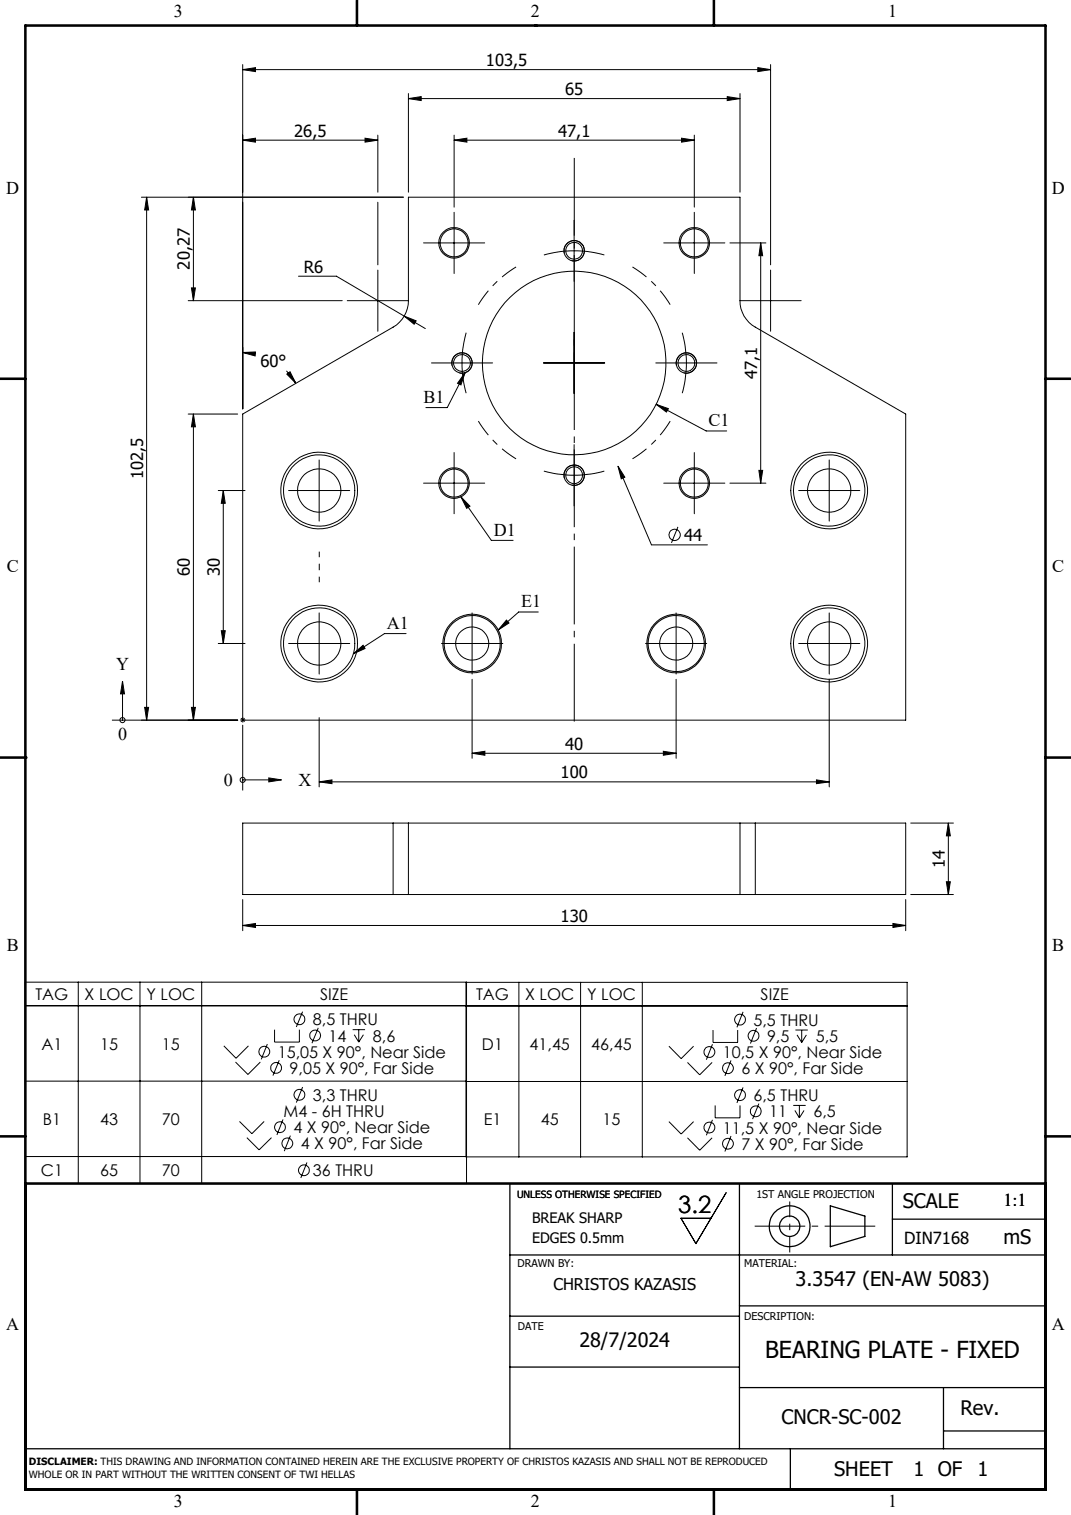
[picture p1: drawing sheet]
<svg xmlns="http://www.w3.org/2000/svg" width="210mm" height="297mm" viewBox="0 0 210 297" stroke-linecap="round" stroke-linejoin="round" font-family="sans-serif">
<g fill="none" stroke="#000" stroke-width=".2">
<path d="M47.6 13.6l2.5-.3v.7zM47.6 12.7v67.4M47.6 13.6h103.5M80.1 19.3l2.5-.4v.8zM80.1 18.3v19.4M80.1 19.3h65M142.6 18.9l2.5 .4-2.5 .4zM145.1 18.3v19.4M148.6 13.3l2.5 .3-2.5 .4zM151.1 12.7v39.2M27.7 38.7h51.4M28.8 38.7v102.5"/>
<path d="M28.8 38.7l.3 2.5h-.7zM37.9 38.7l.4 2.5h-.8zM37.9 38.7v20.2M47.6 27.5l2.5-.4v.8zM47.6 27.5h26.5M71.6 27.1l2.5 .4-2.5 .4zM74.1 26.5v11.2M74.1 39.6v12.3M89 27.5l2.5-.4v.8zM89 26.5v14.1M89 27.5h47.1M133.6 27.1l2.5 .4-2.5 .4z"/>
<path d="M136.1 26.5v14.1M36.9 58.9h30.2M37.5 56.4h.8l-.4 2.5zM58.5 54.1h7.5l17.4 10.3M68.1 58.9h12M74.1 52.9v12M80.1 58.9a6 6 0 0 1-3 5.2l-29.5 17.1v60h130v-60l-29.5-17.1a5.8 5.8 0 0 1-3-5.2M80.1 58.9v-20.2h65v20.2M83 47.6h12M89 41.6v12M106.6 50a22.1 22.1 0 0 1 11.9 0M110.7 49.7a1.98 1.98 0 0 1 1.7-2.5 1.98 1.98 0 0 1 2.2 2.1 1.98 1.98 0 0 1-2.5 1.8"/>
<path d="M112.6 43.2v12M130.1 47.6h12M136.1 41.6v12M143.1 47.6h7.1M145.1 58.9h12M149.2 47.6v47.1M149.2 47.6l.3 2.5h-.7zM151.1 52.9v12M47.6 69.1l2.5-.1-.1 .8zM47.6 69.1l2.4 .3M56.2 72.7l.7 .9 1.1 1.5M56.2 73.3l.7-.4 1.1 2.2z"/>
<path d="M79.3 62l2.3 .9-.4 .7zM84.6 71.2h12M88.7 71.7a2 2 0 0 1 1.7-2.5 2 2 0 0 1 2.2 2.1 2 2 0 0 1-2.5 1.8M91.2 73.1l-.8 2.4-.7-.4zM91.2 73.1l-3.5 6.8h-4.2M91.4 65.2a22.1 22.1 0 0 0 0 11.9M106.6 71.2h12M112.6 65.2v11.9M128.6 71.2h12M128.7 79.3l2.4 .8-.4 .7zM128.7 79.3l9.8 5.2h4M132.6 71.7a2 2 0 0 1 1.8-2.5 2 2 0 0 1 2.2 2.1 2 2 0 0 1-2.5 1.8"/>
<path d="M133.8 65.2a22.1 22.1 0 0 1 0 11.9M36.9 81.2h9.7M37.9 81.2l.4 2.5h-.8zM37.9 81.2v60M42.8 96.2h5.2M43.8 96.2v29.9M43.8 96.2l.4 2.5h-.8zM56.6 96.2h12M62.6 90.2v12M83 94.7h12M89 88.7v12M90.4 97.4l1.7 1.8-.6 .5z"/>
<path d="M90.4 97.4l5.9 8.5h4.3M106.6 92.4a22.1 22.1 0 0 0 11.9 0M110.7 93.7a1.99 1.99 0 0 1 1.7-2.5 1.99 1.99 0 0 1 2.2 2.2 1.99 1.99 0 0 1-2.5 1.7M112.6 87.2v12M121.2 91.4l1.3 2.2-.7 .3zM121.2 91.4l6.5 15.4h11M130.1 94.7h12M136.1 88.7v12M143.1 94.7h7.1M148.8 92.2h.7l-.3 2.5zM156.6 96.2h12M162.6 90.2v12"/>
<path d="M105.6 120h-3.9l-4 3.5M132.9 103.3l-1.2 3.1M24 133.5l.4 2.5h-.8zM24 136v5.2M28.4 138.7h.7l-.3 2.5zM37.5 138.7h.8l-.4 2.5zM42.8 126.1h5.2M43.4 123.6h.8l-.4 2.5zM56.6 126.1h12M62.6 120.2v11.9M69.3 128.2l1.9-1.7 .4 .6zM79.6 124.2h-4.2l-6.1 4"/>
<path d="M86.6 126.1h12M92.6 120.2v11.9M92.6 133.2v15.5M99.3 121.6l.5 .5-2.1 1.4zM126.6 126.1h12M132.6 120.2v11.9M132.6 133.2v15.5M156.6 126.1h12M162.6 120.2v11.9M162.6 133.2v21.1M22 141.2h24.6M47.6 142.2v12.7"/>
<path d="M47.6 152.9h5.1M52.7 152.5l2.5 .4-2.5 .4zM62.6 153.3l2.5-.4v.7zM62.6 140.7v13.6M62.6 153.3h100M92.6 147.7l2.5-.4v.8zM92.6 147.7h40M130.1 147.3l2.5 .4-2.5 .4zM160.1 152.9l2.5 .4-2.5 .3zM47.6 176.4v6.1M77.1 175.4h3M77.1 161.4h3"/>
<path d="M77.1 161.4h-29.5v14h29.5M77.1 161.4v14M80.1 161.4v14M80.1 161.4h65M80.1 175.4h65M145.1 175.4h3M145.1 161.4h3M145.1 161.4v14M148.1 161.4h29.5v14h-29.5M148.1 161.4v14M177.6 176.4v6.1M178.6 161.4h8.3"/>
<path d="M178.6 175.4h8.3M185.6 172.9h.7l-.4 2.5zM185.9 161.4l.4 2.5h-.7zM185.9 161.4v14M5 192.5h86.5v39.5h-86.5zM5 197.2h86.5M15.3 192.5v39.5M27.4 192.5v39.5M39.5 192.5v39.5M47.6 181.4l2.5-.4v.8zM47.6 181.4h130M59.3 198.3l-1.2 3"/>
<path d="M91.4 192.6h86.5v34.2h-86.5zM91.4 197.2h86.5M101.7 192.6v34.2M113.8 192.6v34.2M125.9 192.6v34.2M145.7 198.4l-1.2 3M175.1 181l2.5 .4-2.5 .4zM5 211.9h86.5M43.9 205l2.4 2.5 2.4-2.5M46.2 208.2l2.4 2.4 2.4-2.4M47 219.8l2.4 2.4 2.4-2.4M52.4 204.7l-1.2 3"/>
<path d="M53.8 201.9v2.4h4.9v-2.4M54.8 207.9l-1.3 3M55.5 219.5l-1.2 3M59.3 213.1l-1.2 3M62.4 201.5l-1.2 3M69.1 201.9h2.5M69.5 202.8l.8 1.5M70.3 201.9v2.4M71.3 202.8l-1 1.5M91.4 212h86.5M131.2 205.1l2.4 2.4 2.4-2.4M131.2 219.9l2.4 2.4 2.4-2.4"/>
<path d="M134.8 208.3l2.4 2.4 2.4-2.4M139.7 204.7l-1.2 3M139.7 219.5l-1.2 3.1M139.8 201.9v2.5h4.8v-2.5M140.2 216.7v2.4h4.9v-2.4M143.3 207.9l-1.2 3M145.7 213.2l-1.2 3M148.3 201.5l-1.2 3.1M148.8 216.4l-1.2 3M155.5 216.7h2.5M155.9 217.7l.8 1.4M156 201.9h2.4"/>
<path d="M156.3 202.9l.9 1.5M156.7 216.7v2.4M157.2 201.9v2.5M157.7 217.7l-1 1.4M158.1 202.9l-.9 1.5M5 226.7h86.5M48.4 223l2.4 2.4 2.4-2.4M56.9 222.6l-1.2 3.1M60.2 227.9l-1.2 3M134.8 223.1l2.4 2.4 2.4-2.4M142.4 233.8l-5.9 10-3-5h5.9M143.3 222.7l-1.2 3"/>
<circle cx="89" cy="47.6" r="2.99"/>
<circle cx="89" cy="47.6" r="2.75"/>
<circle cx="112.6" cy="49.2" r="1.65"/>
<circle cx="112.6" cy="49.2" r="1.99"/>
<circle cx="136.1" cy="47.6" r="2.99"/>
<circle cx="136.1" cy="47.6" r="2.75"/>
<circle cx="90.6" cy="71.2" r="1.99"/>
<circle cx="90.6" cy="71.1" r="1.65"/>
<circle cx="112.6" cy="71.2" r="18"/>
<circle cx="134.6" cy="71.2" r="2.01"/>
<circle cx="134.6" cy="71.1" r="1.65"/>
<circle cx="62.6" cy="96.2" r="7.5"/>
<circle cx="62.6" cy="96.2" r="7"/>
<circle cx="62.6" cy="96.2" r="4.3"/>
<circle cx="89" cy="94.7" r="2.75"/>
<circle cx="89" cy="94.7" r="3"/>
<circle cx="112.6" cy="93.2" r="2.01"/>
<circle cx="112.6" cy="93.2" r="1.65"/>
<circle cx="136.1" cy="94.7" r="2.75"/>
<circle cx="136.1" cy="94.7" r="3"/>
<circle cx="162.6" cy="96.2" r="7.5"/>
<circle cx="162.6" cy="96.2" r="7"/>
<circle cx="162.6" cy="96.2" r="4.3"/>
<circle cx="132.3" cy="104.9" r="1.1"/>
<circle cx="62.6" cy="126.1" r="7"/>
<circle cx="62.6" cy="126.2" r="7.5"/>
<circle cx="62.6" cy="126.2" r="4.3"/>
<circle cx="92.6" cy="126.2" r="5.7"/>
<circle cx="92.6" cy="126.2" r="5.5"/>
<circle cx="92.6" cy="126.2" r="3.3"/>
<circle cx="132.6" cy="126.2" r="3.2"/>
<circle cx="132.6" cy="126.1" r="5.7"/>
<circle cx="132.6" cy="126.2" r="5.5"/>
<circle cx="162.6" cy="126.2" r="7.5"/>
<circle cx="162.6" cy="126.2" r="7"/>
<circle cx="162.6" cy="126.2" r="4.3"/>
<circle cx="24" cy="141.2" r=".5"/>
<circle cx="47.6" cy="152.9" r=".5"/>
<circle cx="58.7" cy="199.8" r="1.06"/>
<circle cx="145.1" cy="199.9" r="1.06"/>
<circle cx="51.8" cy="206.2" r="1.06"/>
<circle cx="54.2" cy="209.3" r="1.06"/>
<circle cx="58.7" cy="214.6" r="1.06"/>
<circle cx="61.8" cy="203" r="1.06"/>
<circle cx="139.1" cy="206.2" r="1.06"/>
<circle cx="142.7" cy="209.4" r="1.06"/>
<circle cx="145.1" cy="214.7" r="1.06"/>
<circle cx="147.7" cy="203.1" r="1.06"/>
<circle cx="148.2" cy="217.9" r="1.06"/>
<circle cx="54.9" cy="221" r="1.06"/>
<circle cx="56.3" cy="224.2" r="1.06"/>
<circle cx="59.6" cy="229.4" r="1.06"/>
<circle cx="139.1" cy="221" r="1.06"/>
<circle cx="142.7" cy="224.2" r="1.06"/>
</g>
<path d="M47.2 140.8l.8 .7M47.2 141.5l.8-.7M47.6 141.6v-1M48.1 141.1h-1" fill="none" stroke="#000" stroke-width=".2" stroke-dasharray="6.3 1.3 1.3 1.3" stroke-linecap="butt"/>
<g fill="none" stroke="#000" stroke-width=".25">
<path d="M100 232v52M145 232v52M162.8 236.4l6.8 2v4l-6.8 2zM175 232v14M175 239h30M100 246h105M100 258h45M145 256h60M100 268h45M145 272h60M185 272v12M5 284h200"/>
<path d="M155 284v8M185 280.5h20"/>
<circle cx="154.8" cy="240.4" r="4"/>
<circle cx="154.8" cy="240.4" r="2"/>
</g>
<path d="M101.2 52.3a22 22 0 0 0-7.4 7.4M131.4 59.7a22 22 0 0 0-7.4-7.4M93.8 82.6a22 22 0 0 0 7.4 7.4M124 90a22 22 0 0 0 7.4-7.4" fill="none" stroke="#000" stroke-width=".2" stroke-dasharray="15.2 1.3 1.3 1.3" stroke-dashoffset="11.9" stroke-linecap="butt"/>
<path d="M112.6 30.3v111.8" fill="none" stroke="#000" stroke-width=".2" stroke-dasharray="15.2 1.3 1.3 1.3" stroke-dashoffset="-.7" stroke-linecap="butt"/>
<path d="M148 240.4h23.6" fill="none" stroke="#000" stroke-width=".2" stroke-dasharray="15.2 1.3 1.3 1.3" stroke-dashoffset="5.3" stroke-linecap="butt"/>
<path d="M154.9 235.5v10" fill="none" stroke="#000" stroke-width=".2" stroke-dasharray="15.2 1.3 1.3 1.3" stroke-dashoffset="12.1" stroke-linecap="butt"/>
<path d="M62.6 114.1v-6" fill="none" stroke="#000" stroke-width=".2" stroke-dasharray="15.2 1.3 1.3 1.3" stroke-dashoffset="14.1" stroke-linecap="butt"/>
<g fill="none" stroke="#000" stroke-width=".5">
<path d="M5 5h200v287h-200zM70 0v5M105 5h.1M140 0v5M0 74.3h5M205 74.3h5M0 148.5h5M5 148.5h.1M205 148.5h5M0 222.8h5M5 232h200M205 222.8h5"/>
<path d="M70 292v5M105 292h.1M140 292v5M190 292h.1"/>
</g>
<g fill="#000">
<path d="M28.8 38.7l.3 2.5h-.7zM28.4 138.7h.7l-.3 2.5zM37.9 81.2l.4 2.5h-.8zM37.5 138.7h.8l-.4 2.5z"/>
<path d="M37.5 56.4h.8l-.4 2.5zM37.9 38.7l.4 2.5h-.8z"/>
<path d="M43.4 123.6h.8l-.4 2.5zM43.8 96.2l.4 2.5h-.8zM148.8 92.2h.7l-.3 2.5zM149.2 47.6l.3 2.5h-.7z"/>
<path d="M69.3 128.2l1.9-1.7 .4 .6zM91.2 73.1l-.8 2.4-.7-.4zM128.7 79.3l2.4 .8-.4 .7zM90.4 97.4l1.7 1.8-.6 .5zM99.3 121.6l.5 .5-2.1 1.4zM121.2 91.4l1.3 2.2-.7 .3zM52.7 152.5l2.5 .4-2.5 .4zM24 133.5l.4 2.5h-.8z"/>
<path d="M62.6 153.3l2.5-.4v.7zM160.1 152.9l2.5 .4-2.5 .3zM89 27.5l2.5-.4v.8zM133.6 27.1l2.5 .4-2.5 .4zM79.3 62l1.9 1.6 .4-.7zM47.6 27.5l2.5-.4v.8zM71.6 27.1l2.5 .4-2.5 .4zM56.2 73.3l.7-.4 1.1 2.2zM47.6 69.1l2.5-.1-.1 .8zM80.1 19.3l2.5-.4v.8zM142.6 18.9l2.5 .4-2.5 .4zM92.6 147.7l2.5-.4v.8zM130.1 147.3l2.5 .4-2.5 .4zM47.6 13.6l2.5-.3v.7zM148.6 13.3l2.5 .3-2.5 .4z"/>
<path d="M185.6 172.9h.7l-.4 2.5zM185.9 161.4l.4 2.5h-.7z"/>
<path d="M47.6 181.4l2.5-.4v.8zM175.1 181l2.5 .4-2.5 .4z"/>
</g>
<text font-size="4.7" x="133" y="237.8">3.2</text>
<text font-size="4.6" x="150" y="266.1">BEARING PLATE - FIXED</text>
<g font-size="3.9">
<text x="177" y="236.9">SCALE</text>
<text x="196.7" y="243.9">mS</text>
<text x="156" y="252.2">3.3547 (EN-AW 5083)</text>
<text x="113.6" y="264.1">28/7/2024</text>
<text x="153.2" y="279.2">CNCR-SC-002</text>
<text x="188.3" y="277.3">Rev.</text>
<text x="163.6" y="289.3">SHEET</text>
<text x="179.1" y="289.3">1 OF</text>
<text x="191.7" y="289.3">1</text>
</g>
<g font-size="3.5">
<text x="34.1" y="3.4">3</text>
<text x="104.1" y="3.4">2</text>
<text x="174.1" y="3.4">1</text>
<text x="1.2" y="38">D</text>
<text x="206.2" y="38">D</text>
<text x="83" y="79">B1</text>
<text x="138.9" y="83.6">C1</text>
<text x="96.8" y="105.1">D1</text>
<text x="1.3" y="112.2">C</text>
<text x="206.3" y="112.2">C</text>
<text x="102.2" y="119.1">E1</text>
<text x="75.8" y="123.4">A1</text>
<text x="22.8" y="131.3">Y</text>
<text x="23.1" y="145.1">0</text>
<text x="43.9" y="154">0</text>
<text x="58.6" y="154">X</text>
<text x="1.3" y="186.5">B</text>
<text x="206.3" y="186.5">B</text>
<text x="196.7" y="236.4">1:1</text>
<text x="1.2" y="260.7">A</text>
<text x="206.2" y="260.7">A</text>
<text x="34.1" y="295.4">3</text>
<text x="104.1" y="295.4">2</text>
<text x="174.1" y="295.4">1</text>
</g>
<g font-size="3.3">
<text x="95.3" y="12.9">103,5</text>
<text x="110.8" y="18.6">65</text>
<text x="57.7" y="26.8">26,5</text>
<text x="109.4" y="26.8">47,1</text>
<text x="37.2" y="52.8" transform="rotate(-90 37.2 52.8)">20,27</text>
<text x="59.5" y="53.4">R6</text>
<text x="51.1" y="72">60°</text>
<text x="148.5" y="74.3" transform="rotate(-90 148.5 74.3)">47,1</text>
<text x="28.1" y="94" transform="rotate(-90 28.1 94)">102,5</text>
<text x="134.1" y="106.1">44</text>
<text x="37.2" y="112.9" transform="rotate(-90 37.2 112.9)">60</text>
<text x="43.1" y="112.9" transform="rotate(-90 43.1 112.9)">30</text>
<text x="110.8" y="146.9">40</text>
<text x="109.9" y="152.5">100</text>
<text x="185.3" y="170.1" transform="rotate(-90 185.3 170.1)">14</text>
<text x="109.9" y="180.7">130</text>
<text x="177.3" y="243.9">DIN7168</text>
</g>
<g font-size="3.2">
<text x="6.9" y="196">TAG</text>
<text x="16.6" y="196">X LOC</text>
<text x="28.7" y="196">Y LOC</text>
<text x="62.8" y="196">SIZE</text>
<text x="93.3" y="196.1">TAG</text>
<text x="103" y="196.1">X LOC</text>
<text x="115.1" y="196.1">Y LOC</text>
<text x="149.1" y="196.1">SIZE</text>
<text x="61.4" y="201">8,5 THRU</text>
<text x="147.8" y="201.1">5,5 THRU</text>
<text x="8.1" y="205.8">A1</text>
<text x="19.6" y="205.8">15</text>
<text x="31.8" y="205.8">15</text>
<text x="54.5" y="207.4">15,05 X 90°, Near Side</text>
<text x="64.4" y="204.2">14</text>
<text x="73.1" y="204.2">8,6</text>
<text x="94.5" y="205.8">D1</text>
<text x="103.8" y="205.8">41,45</text>
<text x="115.9" y="205.8">46,45</text>
<text x="141.7" y="207.4">10,5 X 90°, Near Side</text>
<text x="150.4" y="204.2">9,5</text>
<text x="159.9" y="204.2">5,5</text>
<text x="56.8" y="210.5">9,05 X 90°, Far Side</text>
<text x="61.4" y="215.8">3,3 THRU</text>
<text x="145.4" y="210.6">6 X 90°, Far Side</text>
<text x="147.8" y="215.9">6,5 THRU</text>
<text x="8.4" y="220.6">B1</text>
<text x="19.6" y="220.6">43</text>
<text x="31.8" y="220.6">70</text>
<text x="55.6" y="219">M4 - 6H THRU</text>
<text x="94.8" y="220.6">E1</text>
<text x="106" y="220.6">45</text>
<text x="118.1" y="220.6">15</text>
<text x="150.8" y="219">11</text>
<text x="159.5" y="219">6,5</text>
<text x="57.5" y="222.2">4 X 90°, Near Side</text>
<text x="59" y="225.3">4 X 90°, Far Side</text>
<text x="141.7" y="222.2">11,5 X 90°, Near Side</text>
<text x="145.4" y="225.4">7 X 90°, Far Side</text>
<text x="8" y="230.6">C1</text>
<text x="19.6" y="230.6">65</text>
<text x="31.8" y="230.6">70</text>
<text x="61.4" y="230.6">36 THRU</text>
<text x="108.5" y="252.9">CHRISTOS KAZASIS</text>
</g>
<g font-size="2.8">
<text x="104.3" y="239.9">BREAK SHARP</text>
<text x="104.3" y="243.7">EDGES 0.5mm</text>
</g>
<g font-size="2.1">
<text x="148.3" y="234.9">1ST ANGLE PROJECTION</text>
<text x="101.5" y="248.3">DRAWN BY:</text>
<text x="145.9" y="248.3">MATERIAL:</text>
<text x="101.5" y="260.7">DATE</text>
<text x="145.9" y="258.7">DESCRIPTION:</text>
</g>
<g font-size="2">
<text x="101.4" y="234.9">UNLESS OTHERWISE SPECIFIED</text>
<text x="5.7" y="287.3">DISCLAIMER: THIS DRAWING AND INFORMATION CONTAINED HEREIN ARE THE EXCLUSIVE PROPERTY OF CHRISTOS KAZASIS AND SHALL NOT BE REPRODUCED</text>
<text x="5.7" y="289.8">WHOLE OR IN PART WITHOUT THE WRITTEN CONSENT OF TWI HELLAS</text>
</g>
</svg>
